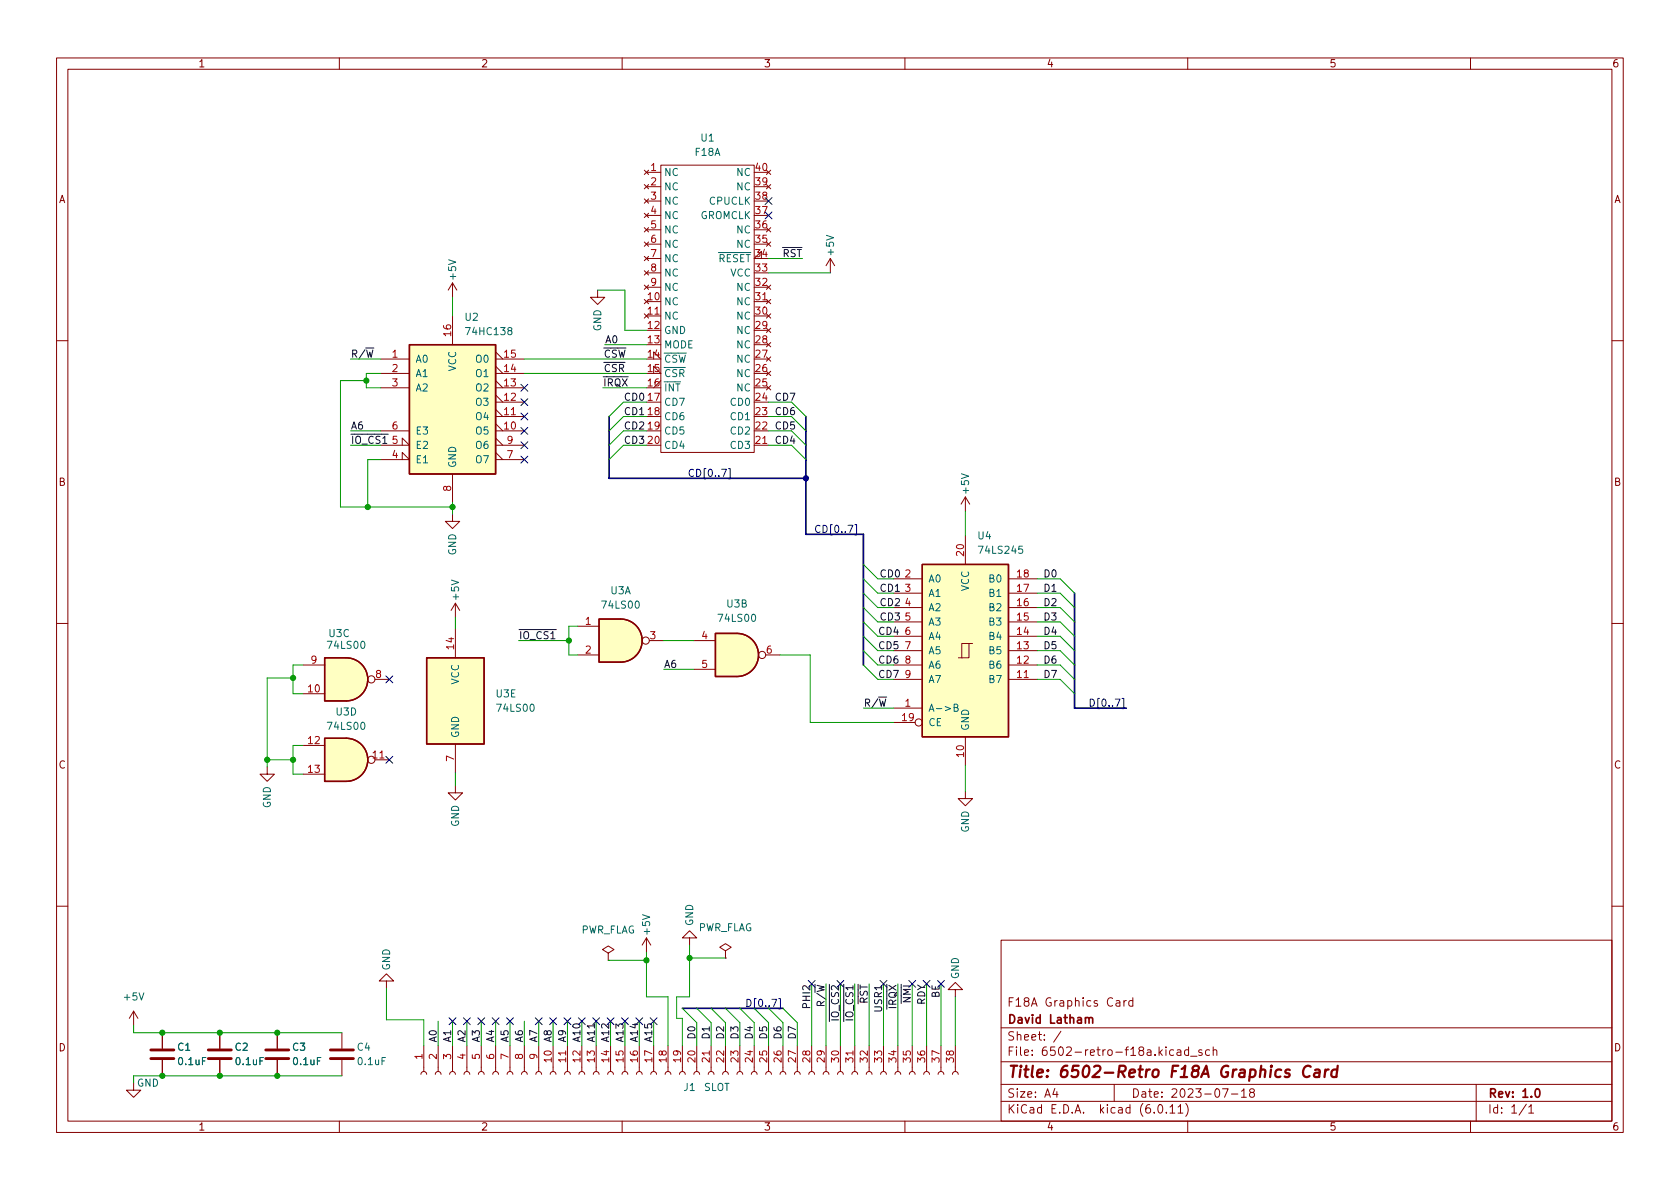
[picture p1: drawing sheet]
<svg xmlns="http://www.w3.org/2000/svg" width="297mm" height="210mm" viewBox="0 0 297 210" stroke-linecap="round" stroke-linejoin="round" font-family="sans-serif">
<g fill="none" stroke="#840000" stroke-width=".18">
<path d="M10 10.2h277v190.1h-277zM12 12.2h273v186.1h-273zM60 10.2v2M110 10.2v2M160 10.2v2M210 10.2v2M260 10.2v2M113.9 30.1l.8 .8M113.9 32.6l.8 .8M113.9 35.2l.8 .7M113.9 37.7l.8 .8M114.3 30.5h2.5"/>
<path d="M114.3 33h2.5M114.3 35.6h2.5M114.3 38.1h2.5M114.7 30.1l-.8 .8M114.7 32.6l-.8 .8M114.7 35.2l-.8 .7M114.7 37.7l-.8 .8M116.8 29.2h16.5v50.8h-16.5zM133.3 30.5h2.6M133.3 33h2.6M133.3 35.6h2.6M133.3 38.1h2.6"/>
<path d="M135.5 32.6l.8 .8M135.5 30.1l.8 .8M136.3 32.6l-.8 .8M136.3 30.1l-.8 .8M80 50v2.6M80 55.9v5.1M80 50l-.8 1.3M80 50l.8 1.3M105.7 51.3v1.3h1.2l-1.2 1.2-1.3-1.2h1.3M113.9 55.5l.8 .8M113.9 40.3l.8 .7M113.9 42.8l.8 .8"/>
<path d="M113.9 45.3l.8 .8M113.9 47.9l.8 .7M113.9 50.4l.8 .8M114.3 53.3h2.5M114.3 55.9h2.5M114.3 58.4h2.5M114.3 50.8h2.5M114.3 48.3h2.5M114.3 45.7h2.5M114.3 43.2h2.5M114.3 40.6h2.5M114.7 55.5l-.8 .8"/>
<path d="M114.7 40.3l-.8 .7M114.7 42.8l-.8 .8M114.7 45.3l-.8 .8M114.7 47.9l-.8 .7M114.7 50.4l-.8 .8M133.3 53.3h2.6M133.3 55.9h2.6M133.3 58.4h2.6M133.3 50.8h2.6M133.3 48.3h2.6M133.3 45.7h2.6M133.3 43.2h2.6"/>
<path d="M133.3 40.6h2.6M135.5 58l.8 .8M135.5 55.5l.8 .8M135.5 53l.8 .7M135.5 50.4l.8 .8M135.5 42.8l.8 .8M135.5 40.3l.8 .7M136.3 58l-.8 .8M136.3 55.5l-.8 .8M136.3 53l-.8 .7M136.3 50.4l-.8 .8M136.3 42.8l-.8 .8"/>
<path d="M136.3 40.3l-.8 .7M146.8 45.7l-.8 1.3M146.8 45.7v2.6M146.8 45.7l.8 1.3M10 60.2h2M67.3 78.7h5.1l-1.3-1.2v1.2M67.3 63.5h5.1M67.3 76.2h5.1M67.3 68.6h5.1M67.3 66h5.1M87.6 63.5h5.1M87.6 76.2h5.1"/>
<path d="M87.6 74.9l1.3 1.3M87.6 73.7h5.1M87.6 72.4l1.3 1.3M87.6 71.1h5.1M87.6 69.8l1.3 1.3M87.6 68.6h5.1M87.6 67.3l1.3 1.3M87.6 66h5.1M87.6 64.8l1.3 1.2M87.6 62.2l1.3 1.3M87.6 78.7h5.1M87.6 77.5l1.3 1.2"/>
<path d="M114.3 63.5h2.5l-1.2-1.3v1.3M114.3 66h2.5l-1.2-1.2v1.2M114.3 76.2h2.5M114.3 73.7h2.5M114.3 71.1h2.5M114.3 68.6h2.5M114.3 78.7h2.5M114.3 61h2.5M116.8 67.3l-1.2 1.3M133.3 63.5h2.6M133.3 76.2h2.6M133.3 73.7h2.6"/>
<path d="M133.3 71.1h2.6M133.3 68.6h2.6M133.3 66h2.6M133.3 78.7h2.6M133.3 61h2.6M135.5 68.2l.8 .8M135.5 65.7l.8 .7M135.5 63.1l.8 .8M135.5 60.6l.8 .7M136.3 68.2l-.8 .8M136.3 65.7l-.8 .7M136.3 63.1l-.8 .8"/>
<path d="M136.3 60.6l-.8 .7M285 60.2h2M67.3 81.3h5.1l-1.3-1.3v1.3M80 90.9v1.3h1.3l-1.3 1.3-1.3-1.3h1.3M80 83.8v5.1M87.6 81.3h5.1M87.6 80l1.3 1.3M170.7 87.9v2.5M170.7 94.7v5.1M170.7 87.9l-.8 1.2M170.7 87.9l.7 1.2M10 110.2h2"/>
<path d="M53.6 117.6h3.8M80.5 106.7v2.5M80.5 111.2v5.1M80.5 106.7l-.7 1.2M80.5 106.7l.8 1.2M102.1 115.8h3.8M102.1 110.7h3.8M114.8 113.3h2.5M122.7 113.3h3.8M122.7 118.4h3.8M135.4 115.8h2.5M158 117.6h5.1"/>
<path d="M158 115.1h5.1M158 112.5h5.1M158 110h5.1M158 107.4h5.1M158 104.9h5.1M158 102.4h5.1M171.3 113.8h-1.2v2.5M172 113.8h-.7v2.5h-1.9M178.3 117.6h5.1M178.3 115.1h5.1M178.3 112.5h5.1M178.3 110h5.1"/>
<path d="M178.3 107.4h5.1M178.3 104.9h5.1M178.3 102.4h5.1M285 110.2h2M47.2 135.6v1.3h-1.2l1.2 1.3 1.3-1.3h-1.3M53.6 122.7h3.8M53.6 131.8h3.8M53.6 136.9h3.8M66.3 120.1h2.5M66.3 134.4h2.5M80.5 138.9v1.3h-1.3l1.3 1.3 1.3-1.3h-1.3M80.5 131.6v5"/>
<path d="M158 125.2h5.1M158 120.1h5.1M158 127.8h3.8M170.7 139.9v1.3h-1.3l1.3 1.3 1.3-1.3h-1.3M170.7 130.3v5.1M178.3 120.1h5.1M10 160.2h2M23.6 178.8l-.7 1.3M23.6 178.8v2.6M23.6 178.8l.8 1.3M68.3 173.5h1.3l-1.3-1.3-1.2 1.3h1.2v1.2M107.5 168.5l1.1-.6-1.1-.6-1 .6 1 .6v1.3"/>
<path d="M107.5 169.8h.1M114.3 165.9l-.8 1.2M114.3 165.9v2.5M114.3 165.9l.8 1.2M121.9 165.9h1.3l-1.3-1.3-1.3 1.3h1.3v1.2M128.3 168.1l1-.6-1-.6-1 .6 1 .6v1.3M128.3 169.4h.1M168.9 175h1.3l-1.3-1.3-1.3 1.3h1.3v1.3M177 166.3h108v32h-108zM194 177l-.4-.1-.2 .2 .1 .3 .5 .1v.4h-.6M285 160.2h2M23.6 191.5v1.3h1.3l-1.3 1.3-1.2-1.3h1.2"/>
<path d="M28.7 182.6v2.8M28.7 187.4v2.8M38.9 182.6v2.8M38.9 187.4v2.8M49 182.6v2.8M49 187.4v2.8M60 198.3v2M60.5 182.6v2.8M60.5 187.4v2.8M74.4 190l.2-.4 .3-.1 .4 .1 .1 .4M74.9 184.9v4.6M77 190l.1-.4 .4-.1 .3 .1 .2 .4"/>
<path d="M77.5 184.9v4.6M79.5 190l.2-.4 .3-.1 .4 .1 .1 .4M80 184.9v4.6M82 190l.2-.4 .3-.1 .4 .1 .2 .4M82.5 184.9v4.6M84.6 190l.1-.4 .4-.1 .3 .1 .2 .4M85.1 184.9v4.6M87.1 190l.2-.4 .3-.1 .4 .1 .1 .4M87.6 184.9v4.6M89.7 190l.1-.4 .4-.1 .3 .1 .2 .4M90.2 184.9v4.6M92.2 190l.2-.4 .3-.1 .4 .1 .1 .4"/>
<path d="M92.7 184.9v4.6M94.7 190l.2-.4 .3-.1 .4 .1 .2 .4M95.2 184.9v4.6M97.3 190l.1-.4 .4-.1 .3 .1 .2 .4M97.8 184.9v4.6M99.8 190l.2-.4 .3-.1 .4 .1 .1 .4M100.3 184.9v4.6M102.4 190l.1-.4 .4-.1 .3 .1 .2 .4M102.9 184.9v4.6M104.9 190l.2-.4 .3-.1 .4 .1 .1 .4M105.4 184.9v4.6M107.4 190l.2-.4 .3-.1 .4 .1 .2 .4"/>
<path d="M107.9 184.9v4.6M110 190l.1-.4 .4-.1 .3 .1 .2 .4M110 198.3v2M110.5 184.9v4.6M112.5 190l.2-.4 .3-.1 .4 .1 .1 .4M113 184.9v4.6M115.1 190l.1-.4 .4-.1 .3 .1 .2 .4M115.6 184.9v4.6M117.6 190l.2-.4 .3-.1 .4 .1 .1 .4M118.1 184.9v4.6M120.1 190l.2-.4 .3-.1 .4 .1 .2 .4M120.6 184.9v4.6"/>
<path d="M122.7 190l.1-.4 .4-.1 .3 .1 .2 .4M123.2 184.9v4.6M125.2 190l.2-.4 .3-.1 .4 .1 .1 .4M125.7 184.9v4.6M127.8 190l.1-.4 .4-.1 .3 .1 .2 .4M128.3 184.9v4.6M130.3 190l.2-.4 .3-.1 .4 .1 .1 .4M130.8 184.9v4.6M132.8 190l.2-.4 .3-.1 .4 .1 .2 .4M133.3 184.9v4.6M135.4 190l.1-.4 .4-.1 .3 .1 .2 .4M135.9 184.9v4.6"/>
<path d="M137.9 190l.2-.4 .3-.1 .4 .1 .1 .4M138.4 184.9v4.6M140.5 190l.1-.4 .4-.1 .3 .1 .2 .4M141 184.9v4.6M143 190l.2-.4 .3-.1 .4 .1 .1 .4M143.5 184.9v4.6M145.5 190l.2-.4 .3-.1 .4 .1 .2 .4M146 184.9v4.6M148.1 190l.1-.4 .4-.1 .3 .1 .2 .4M148.6 184.9v4.6M150.6 190l.2-.4 .3-.1 .4 .1 .1 .4M151.1 184.9v4.6"/>
<path d="M153.2 190l.1-.4 .4-.1 .3 .1 .2 .4M153.7 184.9v4.6M155.7 190l.2-.4 .3-.1 .4 .1 .1 .4M156.2 184.9v4.6M158.2 190l.2-.4 .3-.1 .4 .1 .2 .4M158.7 184.9v4.6M160 198.3v2M160.8 190l.1-.4 .4-.1 .3 .1 .2 .4M161.3 184.9v4.6M163.3 190l.2-.4 .3-.1 .4 .1 .1 .4M163.8 184.9v4.6M165.9 190l.1-.4 .4-.1 .3 .1 .2 .4"/>
<path d="M166.4 184.9v4.6M168.4 190l.2-.4 .3-.1 .4 .1 .1 .4M168.9 184.9v4.6M177 194.8h108M177 191.8h108M177 187.8h108M177 181.8h108M182.5 186.5v.1M182.5 185.7v.1M184.6 183.8v.1M184.6 183v.1M187.6 182.4l-1.3 1.9"/>
<path d="M197 191.8v3M209.6 195.1a1.72 1.72 0 0 1 0 2.3M210 198.3v2M210.1 185.7l-.4-.1-.3 .3v.4l.2 .3h.5M210.1 185.1v1.5M210.5 186.8h1.1M212.5 185.7l-.4-.1-.2 .2 .1 .3 .5 .1v.4h-.6M213.9 185.7l-.5-.1-.3 .3v.4l.2 .3h.6M214.5 185.8l.2-.2 .4 .1v.9M214.5 185.1v1.5M217.7 193.5h1.2M219.5 193l.4-.5v1.5"/>
<path d="M219.5 194h.9M221.2 193.2l-.3-.3 .1-.2 .2-.2 .4 .1 .2 .2-.1 .2-.6 .2-.2 .3 .1 .4 .2 .1h.4l.2-.3-.1-.4-.2-.1M260 198.3v2M261 191.8v6.5M270.3 195.8l.4-.5v1.5M270.3 196.8h.9"/>
<circle cx="114.2" cy="113.3" r=".63"/>
<circle cx="134.7" cy="115.8" r=".63"/>
<circle cx="65.7" cy="120.1" r=".63"/>
<circle cx="65.7" cy="134.4" r=".63"/>
<circle cx="162.4" cy="127.8" r=".63"/>
</g>
<path d="M202.7 189.1l-.1 1.4M203.3 189.1l-.4 .1-.2 .3M203.9 189.3a.52 .52 0 0 1 .6-.2 .52 .52 0 0 1 .4 .4l-.1 .6a.55 .55 0 0 1-.5 .4 .55 .55 0 0 1-.5-.4zM231.7 188.7a.88 .88 0 0 0-1-.1 .88 .88 0 0 0-.3 1 .69 .69 0 0 0 .3 .8 .69 .69 0 0 0 .8-.1" fill="none" stroke="#840000" stroke-width=".4"/>
<path d="M115.8 55.6h.7M134.9 53h.7M90.4 73.3h.7M134.9 78.4h.7M181.1 119.8h.7M67.2 134h.7M100 185.8v.8M125.4 185.8v.8M150.8 185.8v.8" fill="none" stroke="#a90000" stroke-width=".18"/>
<g fill="#ffffc2" stroke="#ffffc2" stroke-width=".18">
<path d="M163.1 99.8h15.2v30.5h-15.2z"/>
<path d="M72.4 61h15.2v22.8h-15.2z"/>
<path d="M130.3 112a3.8 3.8 0 0 1 3.8 3.8 3.8 3.8 0 0 1-3.8 3.8z"/>
<path d="M126.5 112h3.8v7.6h-3.8z"/>
<path d="M75.4 116.3h10.2v15.3h-10.2z"/>
<path d="M61.2 116.3a3.8 3.8 0 0 1 3.8 3.8 3.8 3.8 0 0 1-3.8 3.8z"/>
<path d="M57.4 116.3h3.8v7.6h-3.8z"/>
<path d="M109.7 109.5a3.8 3.8 0 0 1 3.8 3.8 3.8 3.8 0 0 1-3.8 3.8z"/>
<path d="M105.9 109.5h3.8v7.6h-3.8z"/>
<path d="M61.2 130.6a3.8 3.8 0 0 1 3.8 3.8 3.8 3.8 0 0 1-3.8 3.8z"/>
<path d="M57.4 130.6h3.8v7.6h-3.8z"/>
</g>
<path d="M72.4 61h15.2v22.8h-15.2zM163.1 99.8h15.2v30.5h-15.2zM57.4 116.3h3.8a3.8 3.8 0 0 1 3.8 3.8 3.8 3.8 0 0 1-3.8 3.8h-3.8zM75.4 116.3h10.2v15.3h-10.2zM109.7 109.5h-3.8v7.6h3.8M109.7 109.5a3.8 3.8 0 0 1 3.8 3.8 3.8 3.8 0 0 1-3.8 3.8M126.5 112h3.8a3.8 3.8 0 0 1 3.8 3.8 3.8 3.8 0 0 1-3.8 3.8h-3.8zM57.4 130.6h3.8a3.8 3.8 0 0 1 3.8 3.8 3.8 3.8 0 0 1-3.8 3.8h-3.8z" fill="none" stroke="#840000" stroke-width=".25"/>
<g fill="none" stroke="#006464" stroke-width=".18">
<path d="M79.3 45.9l1.3 .5-1.3 .4M90 58.5l-.2-.3v-.2l.2-.1 .4 .1 .1 .2v.1l-.6 .2-.1 .2v.4l.2 .1h.3l.2-.2v-.4l-.2-.1M127 44.7h3.6M146.1 41.6l1.3 .4-1.3 .5M170 83.8l1.3 .4-1.3 .4M180.8 96.6h-.6l-.1 .6 .2-.1h.4l.1 .2v.4l-.2 .2-.5-.2M63.9 113.5l.2-.1a.68 .68 0 0 1 .4 .6 .68 .68 0 0 1-.4 .7l-.2-.2-.1-.3zM79.8 102.6l1.3 .4-1.3 .4M112.4 106.4l.2-.1a.68 .68 0 0 1 .4 .6 .68 .68 0 0 1-.4 .7l-.2-.2-.1-.3zM133 108.7l.2-.1a.68 .68 0 0 1 .4 .7 .68 .68 0 0 1-.4 .6l-.2-.1-.1-.4zM63.9 127.8l.2-.1a.68 .68 0 0 1 .4 .7 .68 .68 0 0 1-.4 .6l-.2-.1-.1-.4zM93.9 124.6l.1-.1a.68 .68 0 0 1 .5 .7 .68 .68 0 0 1-.5 .6 .84 .84 0 0 1-.1-1.2z"/>
<path d="M168.7 125.1h.5l.2-.2-.1-.3-.6-.1v1.3h.5l.2-.1v-.3l-.3-.3M24.6 175.6l.4 1.2 .4-1.2M113.6 161.8l1.3 .4-1.3 .4M36.4 187h-.6v1.3M46.6 187h-.6v1.3M56.7 187h-.6v1.3M68.2 187h-.7v1.3"/>
</g>
<path d="M26.7 187.2h4M26.7 185.7h4M36.8 187.2h4.1M36.8 185.7h4.1M47 187.2h4.1M47 185.7h4.1M58.4 187.2h4.1M58.4 185.7h4.1" fill="none" stroke="#840000" stroke-width=".51"/>
<g fill="none" stroke="#000084" stroke-width=".18">
<path d="M135.3 37.5l1.2 1.2M135.3 34.9l1.2 1.3M136.5 34.9l-1.2 1.3M136.5 37.5l-1.2 1.2M92.1 78.1l1.2 1.2M92.1 73l1.2 1.3M92.1 75.6l1.2 1.2M92.1 70.5l1.2 1.2M92.1 68l1.2 1.2M93.3 78.1l-1.2 1.2M93.3 73l-1.2 1.3M93.3 75.6l-1.2 1.2"/>
<path d="M93.3 70.5l-1.2 1.2M93.3 68l-1.2 1.2M92.1 80.7l1.2 1.2M93.3 80.7l-1.2 1.2M128.8 82.9h.3v1.8h-.3M151.2 92.8h.3v1.8h-.3M68.2 119.5l1.2 1.2M69.4 119.5l-1.2 1.2M68.2 133.8l1.2 1.2M69.4 133.8l-1.2 1.2M198.4 123.5h.3v1.8h-.3M79.4 180l1.2 1.2"/>
<path d="M80.6 180l-1.2 1.2M81.9 180l1.3 1.2M83.2 180l-1.3 1.2M84.5 180l1.2 1.2M85.7 180l-1.2 1.2M87 180l1.2 1.2M88.2 180l-1.2 1.2M89.6 180l1.2 1.2M90.8 180l-1.2 1.2M94.6 180l1.3 1.2M95.9 180l-1.3 1.2M97.2 180l1.2 1.2"/>
<path d="M98.4 180l-1.2 1.2M99.7 180l1.2 1.2M100.9 180l-1.2 1.2M102.3 180l1.2 1.2M103.5 180l-1.2 1.2M104.8 180l1.2 1.2M106 180l-1.2 1.2M107.3 180l1.3 1.2M108.6 180l-1.3 1.2M109.9 180l1.2 1.2M111.1 180l-1.2 1.2M112.4 180l1.2 1.2"/>
<path d="M113.6 180l-1.2 1.2M115 180l1.2 1.2M116.2 180l-1.2 1.2M137.7 176.6h.3v1.8h-.3M142.9 173.4l1.2 1.2M144.1 173.4l-1.2 1.2M155.6 173.4l1.2 1.2M156.8 173.4l-1.2 1.2M163.2 173.4l1.2 1.2M164.4 173.4l-1.2 1.2M165.8 173.4l1.2 1.2M167 173.4l-1.2 1.2"/>
</g>
<path d="M107.7 73.7v10.9h34.8M142.5 73.7v20.8h10.2v23.1M190 104.9v20.3h9.1M120.6 178.3h12.7M135.9 178.3h2.5" fill="none" stroke="#000084" stroke-width=".3"/>
<g fill="none" stroke="#009600" stroke-width=".18">
<path d="M80 52.6v3.3M105.7 51.3h4.8v7.1h3.8M135.9 48.3h10.9M135.9 45.7h6M62 63.5h5.3M62 76.2h5.3M62 78.7h5.3M64.8 67.3h-4.6v22.4h19.8M67.3 66h-2.5v2.6h2.5M92.7 63.5h21.6M92.7 66h21.6M106.6 68.6h7.7"/>
<path d="M106.9 61h7.4M114.3 73.7h-4.1l-2.5 2.5M114.3 71.1h-4.1l-2.5 2.6M114.3 76.2h-4.1l-2.5 2.5M114.3 78.7h-4.1l-2.5 2.6M135.9 73.7h4.1l2.5 2.5M135.9 71.1h4.1l2.5 2.6M135.9 76.2h4.1l2.5 2.5M135.9 78.7h4.1l2.5 2.6M67.3 81.3h-2.3v8.4M80 88.9v2M152.7 99.8l2.5 2.6"/>
<path d="M170.7 90.4v4.3M51.8 119.9h-4.6v15.7M53.6 117.6h-1.8v5.1h1.8M80.5 109.2v2M91.7 113.3h8.9M102.1 110.7h-1.5v5.1h1.5M117.3 113.3h5.4M117.3 118.4h5.4M137.9 115.8h5.4v12h14.7M152.7 107.4l2.5 2.6M152.7 102.4l2.5 2.5M152.7 104.9l2.5 2.5"/>
<path d="M152.7 117.6l2.5 2.5M152.7 115.1l2.5 2.5M152.7 110l2.5 2.5M152.7 112.5l2.5 2.6M183.4 102.4h4.1l2.5 2.5M183.4 117.6h4.1l2.5 2.5M183.4 104.9h4.1l2.5 2.5M183.4 115.1h4.1l2.5 2.5M183.4 112.5h4.1l2.5 2.6M183.4 107.4h4.1l2.5 2.6M183.4 110h4.1l2.5 2.5M47.2 134.4h4.6"/>
<path d="M53.6 131.8h-1.8v5.1h1.8M80.5 136.6v2.3M152.7 125.2h5.3M170.7 135.4v4.5M183.4 120.1h4.1l2.5 2.6M68.3 174.7v5.6h6.6v4.6M107.5 169.8h6.8M114.3 168.4v7.9h3.8v8.6M120.6 178.3l2.6 2.5v4.1M121.9 167.1v9.2h-2.3v3.8h1v4.8M121.9 169.4h6.4M123.2 178.3l2.5 2.5v4.1"/>
<path d="M125.7 178.3l2.6 2.5v4.1M128.3 178.3l2.5 2.5v4.1M130.8 178.3l2.5 2.5v4.1M133.3 178.3l2.6 2.5v4.1M135.9 178.3l2.5 2.5v4.1M138.4 178.3l2.6 2.5v4.1M143.5 174v10.9M146 174v10.9M148.6 174v10.9M151.1 174v10.9M153.7 174v10.9M156.2 174v10.9"/>
<path d="M158.7 174v10.9M161.3 174v10.9M163.8 174v10.9M166.4 174v10.9M168.9 176.3v8.6M23.6 181.4v1.2h36.9M60.5 190.2h-36.9v1.3M77.5 180.6v4.3M80 180.6v4.3M82.5 180.6v4.3M85.1 180.6v4.3M87.6 180.6v4.3"/>
<path d="M90.2 180.6v4.3M92.7 180.6v4.3M95.2 180.6v4.3M97.8 180.6v4.3M100.3 180.6v4.3M102.9 180.6v4.3M105.4 180.6v4.3M107.9 180.6v4.3M110.5 180.6v4.3M113 180.6v4.3M115.6 180.6v4.3"/>
</g>
<g fill="#009600" stroke="#009600" stroke-width=".18">
<circle cx="121.9" cy="169.4" r=".46"/>
<circle cx="65" cy="89.7" r=".46"/>
<circle cx="51.8" cy="134.4" r=".46"/>
<circle cx="47.2" cy="134.4" r=".46"/>
<circle cx="51.8" cy="119.9" r=".46"/>
<circle cx="114.3" cy="169.8" r=".46"/>
<circle cx="38.9" cy="190.2" r=".46"/>
<circle cx="38.9" cy="182.6" r=".46"/>
<circle cx="49" cy="190.2" r=".46"/>
<circle cx="49" cy="182.6" r=".46"/>
<circle cx="28.7" cy="182.6" r=".46"/>
<circle cx="28.7" cy="190.2" r=".46"/>
<circle cx="100.6" cy="113.3" r=".46"/>
<circle cx="80" cy="89.7" r=".46"/>
<circle cx="64.8" cy="67.3" r=".46"/>
</g>
<circle cx="142.5" cy="84.6" r=".46" fill="#000084" stroke="#000084" stroke-width=".18"/>
<g font-size="2.8" fill="#840000">
<text x="178" y="191.2">Title:</text>
<text x="187.3" y="191.2">6502-Retro</text>
<text x="207.2" y="191.2">F18A</text>
<text x="216.3" y="191.2">Graphics</text>
<text x="231.2" y="191.2">Card</text>
</g>
<g font-size="2.1" fill="#840000">
<text x="178" y="178.5">F18A</text>
<text x="184.7" y="178.5">Graphics</text>
<text x="195.7" y="178.5">Card</text>
<text x="178" y="184.5">Sheet:</text>
<text x="178" y="181.5">David</text>
<text x="185.5" y="181.5">Latham</text>
<text x="178" y="187.2">File:</text>
<text x="184.4" y="187.2">6502-retro-f18a.kicad_sch</text>
<text x="178" y="197.4">KiCad</text>
<text x="178" y="194.6">Size:</text>
<text x="184.7" y="194.6">A4</text>
<text x="185.7" y="197.4">E.D.A.</text>
<text x="194.6" y="197.4">kicad</text>
<text x="200" y="194.6">Date:</text>
<text x="201.8" y="197.4">(6.0.11)</text>
<text x="207" y="194.6">2023-07-18</text>
<text x="263" y="194.6">Rev:</text>
<text x="263" y="197.4">Id:</text>
<text x="267.1" y="197.4">1/1</text>
<text x="269.1" y="194.6">1.0</text>
</g>
<g font-size="1.8" fill="#840000">
<text x="35" y="12.3">1</text>
<text x="85" y="12.3">2</text>
<text x="135" y="12.3">3</text>
<text x="185" y="12.3">4</text>
<text x="235" y="12.3">5</text>
<text x="285" y="12.3">6</text>
<text x="10.4" y="36.3">A</text>
<text x="285.4" y="36.3">A</text>
<text x="10.3" y="86.3">B</text>
<text x="285.3" y="86.3">B</text>
<text x="10.3" y="136.3">C</text>
<text x="285.3" y="136.3">C</text>
<text x="10.3" y="186.3">D</text>
<text x="285.3" y="186.3">D</text>
<text x="35" y="200.3">1</text>
<text x="85" y="200.3">2</text>
<text x="135" y="200.3">3</text>
<text x="185" y="200.3">4</text>
<text x="235" y="200.3">5</text>
<text x="285" y="200.3">6</text>
</g>
<g font-size="1.8" fill="#006464">
<text x="122.7" y="27.9">F18A</text>
<text x="123.7" y="25.4">U1</text>
<text x="117.3" y="31.5">NC</text>
<text x="117.3" y="34">NC</text>
<text x="130.1" y="34">NC</text>
<text x="130.1" y="31.5">NC</text>
<text x="117.3" y="36.6">NC</text>
<text x="117.3" y="39.1">NC</text>
<text x="117.3" y="41.7">NC</text>
<text x="123.8" y="39.1">GROMCLK</text>
<text x="125.3" y="36.6">CPUCLK</text>
<text x="130.1" y="41.7">NC</text>
<text x="117.3" y="44.2">NC</text>
<text x="117.3" y="46.7">NC</text>
<text x="126.9" y="46.7">~{RESET}</text>
<text x="130.1" y="44.2">NC</text>
<text x="147.8" y="45.4" transform="rotate(-90 147.8 45.4)">+5V</text>
<text x="81" y="49.8" transform="rotate(-90 81 49.8)">+5V</text>
<text x="117.3" y="49.3">NC</text>
<text x="117.3" y="51.8">NC</text>
<text x="129.1" y="49.3">VCC</text>
<text x="130.1" y="51.8">NC</text>
<text x="82" y="57.1">U2</text>
<text x="82" y="59.6">74HC138</text>
<text x="106.7" y="58.6" transform="rotate(-90 106.7 58.6)">GND</text>
<text x="117.3" y="54.4">NC</text>
<text x="117.3" y="56.9">NC</text>
<text x="117.3" y="59.4">GND</text>
<text x="130.1" y="59.4">NC</text>
<text x="130.1" y="56.9">NC</text>
<text x="130.1" y="54.4">NC</text>
<text x="73.4" y="64.5">A0</text>
<text x="81" y="65.8" transform="rotate(-90 81 65.8)">VCC</text>
<text x="83.9" y="64.5">O0</text>
<text x="117.3" y="62">MODE</text>
<text x="117.3" y="64.5">~{CSW}</text>
<text x="130.1" y="64.5">NC</text>
<text x="130.1" y="62">NC</text>
<text x="73.4" y="67.1">A1</text>
<text x="73.4" y="69.6">A2</text>
<text x="83.9" y="69.6">O2</text>
<text x="83.9" y="67.1">O1</text>
<text x="117.3" y="67.1">~{CSR}</text>
<text x="117.3" y="69.6">~{INT}</text>
<text x="130.1" y="69.6">NC</text>
<text x="130.1" y="67.1">NC</text>
<text x="73.4" y="77.2">E3</text>
<text x="83.9" y="77.2">O5</text>
<text x="83.9" y="74.7">O4</text>
<text x="83.9" y="72.1">O3</text>
<text x="117.3" y="72.1">CD7</text>
<text x="117.3" y="74.7">CD6</text>
<text x="117.3" y="77.2">CD5</text>
<text x="128.9" y="77.2">CD2</text>
<text x="128.9" y="74.7">CD1</text>
<text x="128.9" y="72.1">CD0</text>
<text x="73.4" y="82.3">E1</text>
<text x="73.4" y="79.8">E2</text>
<text x="81" y="82.8" transform="rotate(-90 81 82.8)">GND</text>
<text x="83.9" y="82.3">O7</text>
<text x="83.9" y="79.8">O6</text>
<text x="117.3" y="79.8">CD4</text>
<text x="128.9" y="79.8">CD3</text>
<text x="171.7" y="87.6" transform="rotate(-90 171.7 87.6)">+5V</text>
<text x="172.7" y="95.8">U4</text>
<text x="81" y="98.3" transform="rotate(-90 81 98.3)">GND</text>
<text x="172.7" y="98.3">74LS245</text>
<text x="81.5" y="106.4" transform="rotate(-90 81.5 106.4)">+5V</text>
<text x="107.8" y="105.5">U3A</text>
<text x="128.3" y="107.8">U3B</text>
<text x="164.1" y="103.4">A0</text>
<text x="164.1" y="105.9">A1</text>
<text x="171.7" y="104.6" transform="rotate(-90 171.7 104.6)">VCC</text>
<text x="174.7" y="105.9">B1</text>
<text x="174.7" y="103.4">B0</text>
<text x="58" y="113">U3C</text>
<text x="106.1" y="108">74LS00</text>
<text x="126.7" y="110.3">74LS00</text>
<text x="164.1" y="108.5">A2</text>
<text x="164.1" y="111">A3</text>
<text x="164.1" y="113.5">A4</text>
<text x="174.7" y="113.5">B4</text>
<text x="174.7" y="111">B3</text>
<text x="174.7" y="108.5">B2</text>
<text x="57.6" y="115.1">74LS00</text>
<text x="164.1" y="116.1">A5</text>
<text x="164.1" y="118.6">A6</text>
<text x="174.7" y="118.6">B6</text>
<text x="174.7" y="116.1">B5</text>
<text x="81.5" y="121.1" transform="rotate(-90 81.5 121.1)">VCC</text>
<text x="87.5" y="123.7">U3E</text>
<text x="164.1" y="121.2">A7</text>
<text x="174.7" y="121.2">B7</text>
<text x="57.6" y="129.4">74LS00</text>
<text x="59.2" y="126.9">U3D</text>
<text x="81.5" y="130.6" transform="rotate(-90 81.5 130.6)">GND</text>
<text x="87.5" y="126.2">74LS00</text>
<text x="164.1" y="126.2">A-&gt;B</text>
<text x="164.1" y="128.8">CE</text>
<text x="171.7" y="129.3" transform="rotate(-90 171.7 129.3)">GND</text>
<text x="48.3" y="143" transform="rotate(-90 48.3 143)">GND</text>
<text x="81.5" y="146.3" transform="rotate(-90 81.5 146.3)">GND</text>
<text x="171.7" y="147.3" transform="rotate(-90 171.7 147.3)">GND</text>
<text x="102.8" y="165.5">PWR_FLAG</text>
<text x="115.3" y="165.6" transform="rotate(-90 115.3 165.6)">+5V</text>
<text x="122.9" y="163.8" transform="rotate(-90 122.9 163.8)">GND</text>
<text x="123.5" y="165">PWR_FLAG</text>
<text x="69.3" y="171.7" transform="rotate(-90 69.3 171.7)">GND</text>
<text x="169.9" y="173.2" transform="rotate(-90 169.9 173.2)">GND</text>
<text x="21.6" y="177.3">+5V</text>
<text x="31.2" y="186.2">C1</text>
<text x="31.2" y="188.7">0.1uF</text>
<text x="41.4" y="186.2">C2</text>
<text x="41.4" y="188.7">0.1uF</text>
<text x="51.6" y="186.2">C3</text>
<text x="51.6" y="188.7">0.1uF</text>
<text x="63" y="186.2">C4</text>
<text x="63" y="188.7">0.1uF</text>
<text x="24.2" y="192.5">GND</text>
<text x="120.8" y="193.3">J1</text>
<text x="124.4" y="193.3">SLOT</text>
</g>
<g font-size="1.8" fill="#a90000">
<text x="114.9" y="30.2">1</text>
<text x="114.9" y="32.8">2</text>
<text x="114.9" y="35.3">3</text>
<text x="133.3" y="35.3">38</text>
<text x="133.3" y="32.8">39</text>
<text x="133.3" y="30.2">40</text>
<text x="114.9" y="37.8">4</text>
<text x="114.9" y="40.4">5</text>
<text x="133.3" y="40.4">36</text>
<text x="133.3" y="37.8">37</text>
<text x="114.9" y="42.9">6</text>
<text x="114.9" y="45.5">7</text>
<text x="133.3" y="45.5">34</text>
<text x="133.3" y="42.9">35</text>
<text x="114.3" y="53.1">10</text>
<text x="114.9" y="48">8</text>
<text x="114.9" y="50.5">9</text>
<text x="133.3" y="53.1">31</text>
<text x="133.3" y="50.5">32</text>
<text x="133.3" y="48">33</text>
<text x="79.8" y="59.7" transform="rotate(-90 79.8 59.7)">16</text>
<text x="114.3" y="55.6">11</text>
<text x="114.3" y="58.2">12</text>
<text x="133.3" y="58.2">29</text>
<text x="133.3" y="55.6">30</text>
<text x="69.2" y="63.2">1</text>
<text x="69.2" y="65.8">2</text>
<text x="88.9" y="65.8">14</text>
<text x="88.9" y="63.2">15</text>
<text x="114.3" y="60.7">13</text>
<text x="114.3" y="63.2">14</text>
<text x="114.3" y="65.8">15</text>
<text x="133.3" y="65.8">26</text>
<text x="133.3" y="63.2">27</text>
<text x="133.3" y="60.7">28</text>
<text x="69.2" y="68.3">3</text>
<text x="88.9" y="70.9">12</text>
<text x="88.9" y="68.3">13</text>
<text x="114.3" y="70.9">17</text>
<text x="133.3" y="70.9">24</text>
<text x="133.3" y="68.3">25</text>
<text x="69.2" y="75.9">6</text>
<text x="88.9" y="75.9">10</text>
<text x="88.9" y="73.4">11</text>
<text x="114.3" y="73.4">18</text>
<text x="114.3" y="75.9">19</text>
<text x="133.3" y="75.9">22</text>
<text x="133.3" y="73.4">23</text>
<text x="69.2" y="81">4</text>
<text x="69.2" y="78.5">5</text>
<text x="89.5" y="81">7</text>
<text x="89.5" y="78.5">9</text>
<text x="114.3" y="78.5">20</text>
<text x="133.3" y="78.5">21</text>
<text x="79.8" y="87" transform="rotate(-90 79.8 87)">8</text>
<text x="170.4" y="98.6" transform="rotate(-90 170.4 98.6)">20</text>
<text x="159.8" y="102.1">2</text>
<text x="159.8" y="104.6">3</text>
<text x="159.8" y="107.2">4</text>
<text x="179.6" y="107.2">16</text>
<text x="179.6" y="104.6">17</text>
<text x="179.6" y="102.1">18</text>
<text x="103.3" y="110.5">1</text>
<text x="114.8" y="113">3</text>
<text x="123.9" y="113">4</text>
<text x="159.8" y="109.7">5</text>
<text x="159.8" y="112.3">6</text>
<text x="179.6" y="112.3">14</text>
<text x="179.6" y="109.7">15</text>
<text x="54.8" y="117.3">9</text>
<text x="66.2" y="119.9">8</text>
<text x="80.3" y="115.1" transform="rotate(-90 80.3 115.1)">14</text>
<text x="103.3" y="115.6">2</text>
<text x="123.9" y="118.1">5</text>
<text x="135.3" y="115.6">6</text>
<text x="159.8" y="114.8">7</text>
<text x="159.8" y="117.3">8</text>
<text x="159.8" y="119.9">9</text>
<text x="179.6" y="119.9">11</text>
<text x="179.6" y="117.3">12</text>
<text x="179.6" y="114.8">13</text>
<text x="54.2" y="122.4">10</text>
<text x="159.8" y="125">1</text>
<text x="54.2" y="131.6">12</text>
<text x="159.2" y="127.5">19</text>
<text x="54.2" y="136.6">13</text>
<text x="65.6" y="134.1">11</text>
<text x="80.3" y="134.8" transform="rotate(-90 80.3 134.8)">7</text>
<text x="170.4" y="134.1" transform="rotate(-90 170.4 134.1)">10</text>
<text x="74.7" y="187.5" transform="rotate(-90 74.7 187.5)">1</text>
<text x="77.2" y="187.5" transform="rotate(-90 77.2 187.5)">2</text>
<text x="79.8" y="187.5" transform="rotate(-90 79.8 187.5)">3</text>
<text x="82.3" y="187.5" transform="rotate(-90 82.3 187.5)">4</text>
<text x="84.8" y="187.5" transform="rotate(-90 84.8 187.5)">5</text>
<text x="87.4" y="187.5" transform="rotate(-90 87.4 187.5)">6</text>
<text x="89.9" y="187.5" transform="rotate(-90 89.9 187.5)">7</text>
<text x="92.5" y="187.5" transform="rotate(-90 92.5 187.5)">8</text>
<text x="95" y="187.5" transform="rotate(-90 95 187.5)">9</text>
<text x="97.5" y="188.1" transform="rotate(-90 97.5 188.1)">10</text>
<text x="100.1" y="188.1" transform="rotate(-90 100.1 188.1)">11</text>
<text x="102.6" y="188.1" transform="rotate(-90 102.6 188.1)">12</text>
<text x="105.2" y="188.1" transform="rotate(-90 105.2 188.1)">13</text>
<text x="107.7" y="188.1" transform="rotate(-90 107.7 188.1)">14</text>
<text x="110.2" y="188.1" transform="rotate(-90 110.2 188.1)">15</text>
<text x="112.8" y="188.1" transform="rotate(-90 112.8 188.1)">16</text>
<text x="115.3" y="188.1" transform="rotate(-90 115.3 188.1)">17</text>
<text x="117.9" y="188.1" transform="rotate(-90 117.9 188.1)">18</text>
<text x="120.4" y="188.1" transform="rotate(-90 120.4 188.1)">19</text>
<text x="122.9" y="188.1" transform="rotate(-90 122.9 188.1)">20</text>
<text x="125.5" y="188.1" transform="rotate(-90 125.5 188.1)">21</text>
<text x="128" y="188.1" transform="rotate(-90 128 188.1)">22</text>
<text x="130.6" y="188.1" transform="rotate(-90 130.6 188.1)">23</text>
<text x="133.1" y="188.1" transform="rotate(-90 133.1 188.1)">24</text>
<text x="135.6" y="188.1" transform="rotate(-90 135.6 188.1)">25</text>
<text x="138.2" y="188.1" transform="rotate(-90 138.2 188.1)">26</text>
<text x="140.7" y="188.1" transform="rotate(-90 140.7 188.1)">27</text>
<text x="143.3" y="188.1" transform="rotate(-90 143.3 188.1)">28</text>
<text x="145.8" y="188.1" transform="rotate(-90 145.8 188.1)">29</text>
<text x="148.3" y="188.1" transform="rotate(-90 148.3 188.1)">30</text>
<text x="150.9" y="188.1" transform="rotate(-90 150.9 188.1)">31</text>
<text x="153.4" y="188.1" transform="rotate(-90 153.4 188.1)">32</text>
<text x="156" y="188.1" transform="rotate(-90 156 188.1)">33</text>
<text x="158.5" y="188.1" transform="rotate(-90 158.5 188.1)">34</text>
<text x="161" y="188.1" transform="rotate(-90 161 188.1)">35</text>
<text x="163.6" y="188.1" transform="rotate(-90 163.6 188.1)">36</text>
<text x="166.1" y="188.1" transform="rotate(-90 166.1 188.1)">37</text>
<text x="168.7" y="188.1" transform="rotate(-90 168.7 188.1)">38</text>
</g>
<g font-size="1.8" fill="#0f0f0f">
<text x="138.3" y="45.5">~{RST}</text>
<text x="62" y="63.2">R/~{W}</text>
<text x="106.7" y="65.8">~{CSR}</text>
<text x="106.7" y="63.2">~{CSW}</text>
<text x="106.9" y="60.7">A0</text>
<text x="106.6" y="68.3">~{IRQX} 16</text>
<text x="110.2" y="70.9">CD0</text>
<text x="136.9" y="70.9">CD7</text>
<text x="62" y="75.9">A6</text>
<text x="110.2" y="73.4">CD1</text>
<text x="110.2" y="75.9">CD2</text>
<text x="136.9" y="75.9">CD5</text>
<text x="136.9" y="73.4">CD6</text>
<text x="62" y="78.5">~{IO_CS1}</text>
<text x="110.2" y="78.5">CD3</text>
<text x="136.9" y="78.5">CD4</text>
<text x="184.4" y="102.1">D0</text>
<text x="184.4" y="104.6">D1</text>
<text x="184.4" y="107.2">D2</text>
<text x="91.7" y="113">~{IO_CS1}</text>
<text x="184.4" y="112.3">D4</text>
<text x="184.4" y="109.7">D3</text>
<text x="117.3" y="118.1">A6</text>
<text x="184.4" y="114.8">D5</text>
<text x="184.4" y="119.9">D7</text>
<text x="184.4" y="117.3">D6</text>
<text x="152.7" y="125">R/~{W}</text>
<text x="143.2" y="178.6" transform="rotate(-90 143.2 178.6)">PHI2</text>
<text x="145.8" y="178.2" transform="rotate(-90 145.8 178.2)">R/~{W}</text>
<text x="153.4" y="177.6" transform="rotate(-90 153.4 177.6)">~{RST}</text>
<text x="155.9" y="179.2" transform="rotate(-90 155.9 179.2)">USR1</text>
<text x="158.5" y="178.6" transform="rotate(-90 158.5 178.6)">~{IRQX}</text>
<text x="163.6" y="177.8" transform="rotate(-90 163.6 177.8)">RDY</text>
<text x="166.1" y="176.6" transform="rotate(-90 166.1 176.6)">BE</text>
<text x="77.2" y="184.4" transform="rotate(-90 77.2 184.4)">A0</text>
<text x="79.7" y="184.4" transform="rotate(-90 79.7 184.4)">A1</text>
<text x="82.3" y="184.4" transform="rotate(-90 82.3 184.4)">A2</text>
<text x="84.8" y="184.4" transform="rotate(-90 84.8 184.4)">A3</text>
<text x="87.4" y="184.4" transform="rotate(-90 87.4 184.4)">A4</text>
<text x="89.9" y="184.4" transform="rotate(-90 89.9 184.4)">A5</text>
<text x="92.4" y="184.4" transform="rotate(-90 92.4 184.4)">A6</text>
<text x="95" y="184.4" transform="rotate(-90 95 184.4)">A7</text>
<text x="97.5" y="184.4" transform="rotate(-90 97.5 184.4)">A8</text>
<text x="100.1" y="184.4" transform="rotate(-90 100.1 184.4)">A9</text>
<text x="102.6" y="184.4" transform="rotate(-90 102.6 184.4)">A10</text>
<text x="105.1" y="184.4" transform="rotate(-90 105.1 184.4)">A11</text>
<text x="107.7" y="184.4" transform="rotate(-90 107.7 184.4)">A12</text>
<text x="110.2" y="184.4" transform="rotate(-90 110.2 184.4)">A13</text>
<text x="112.8" y="184.4" transform="rotate(-90 112.8 184.4)">A14</text>
<text x="115.3" y="184.4" transform="rotate(-90 115.3 184.4)">A15</text>
<text x="122.9" y="183.9" transform="rotate(-90 122.9 183.9)">D0</text>
<text x="125.5" y="183.9" transform="rotate(-90 125.5 183.9)">D1</text>
<text x="128" y="183.9" transform="rotate(-90 128 183.9)">D2</text>
<text x="130.5" y="183.9" transform="rotate(-90 130.5 183.9)">D3</text>
<text x="133.1" y="183.9" transform="rotate(-90 133.1 183.9)">D4</text>
<text x="135.6" y="183.9" transform="rotate(-90 135.6 183.9)">D5</text>
<text x="138.2" y="183.9" transform="rotate(-90 138.2 183.9)">D6</text>
<text x="140.7" y="183.9" transform="rotate(-90 140.7 183.9)">D7</text>
<text x="150.9" y="180.7" transform="rotate(-90 150.9 180.7)">~{IO_CS1}</text>
</g>
<g font-size="1.8" fill="#000084">
<text x="121.5" y="84.3">CD[0..7]</text>
<text x="143.9" y="94.2">CD[0..7]</text>
<text x="192.4" y="125">D[0..7]</text>
<text x="131.7" y="178">D[0..7]</text>
<text x="161" y="177.5" transform="rotate(-90 161 177.5)">~{NMI}</text>
<text x="148.3" y="180.7" transform="rotate(-90 148.3 180.7)">~{IO_CS2}</text>
</g>
<g font-size="1.8" fill="#009600">
<text x="155.4" y="107.2">CD2</text>
<text x="155.4" y="104.6">CD1</text>
<text x="155.4" y="102.1">CD0</text>
<text x="155.2" y="112.3">CD4</text>
<text x="155.4" y="109.7">CD3</text>
<text x="155.2" y="114.8">CD5</text>
<text x="155.2" y="117.3">CD6</text>
<text x="155.2" y="119.9">CD7</text>
</g>
</svg>
